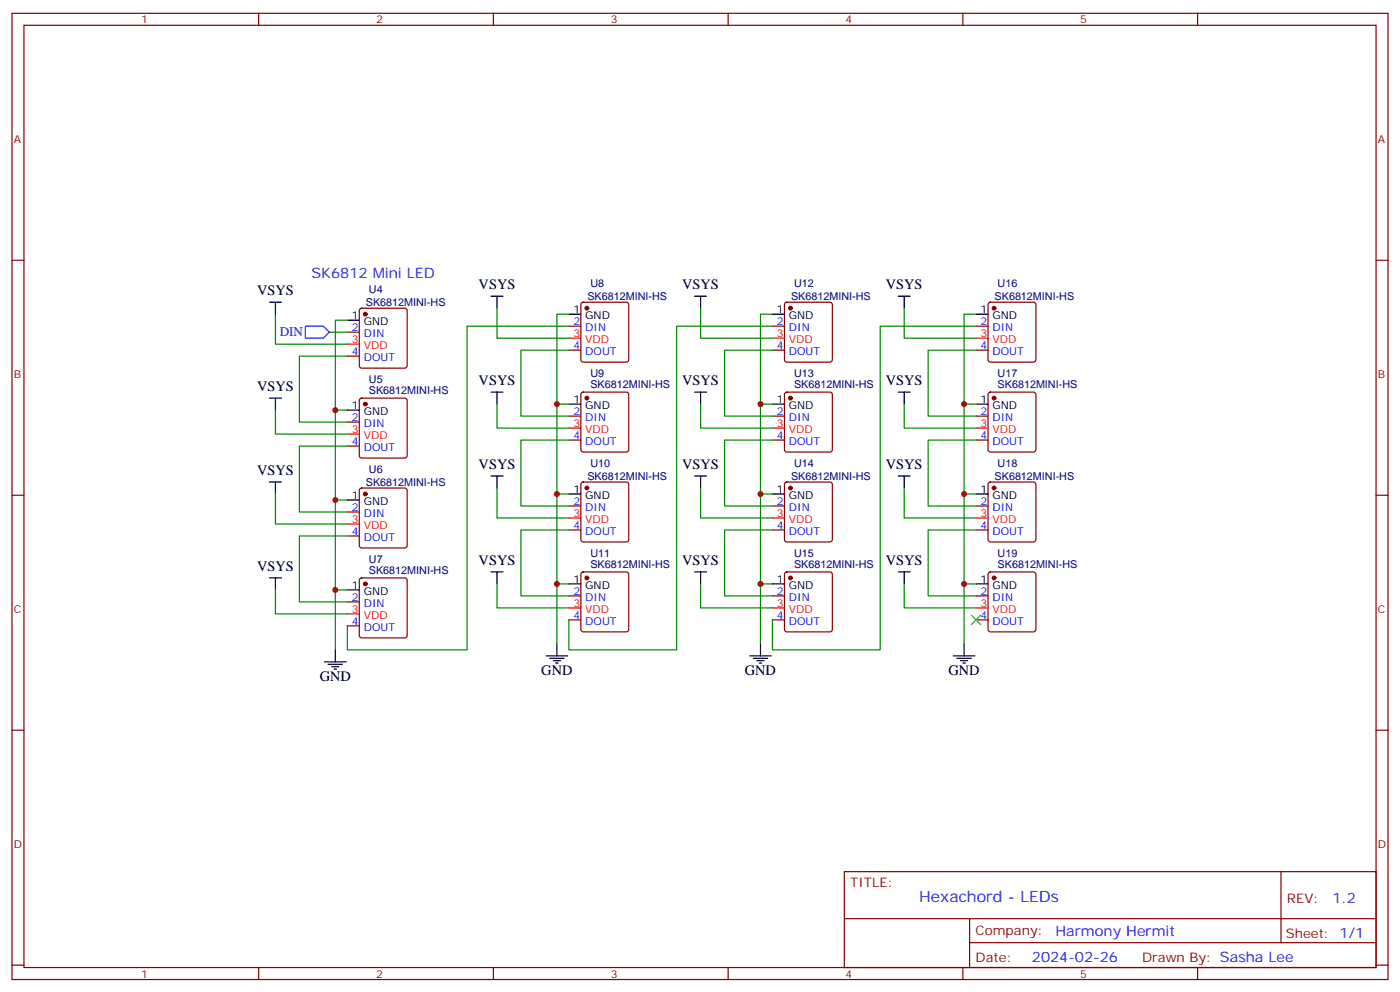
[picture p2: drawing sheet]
<svg xmlns="http://www.w3.org/2000/svg" width="412mm" height="292mm" viewBox="0 0 412 292" stroke-linecap="round" stroke-linejoin="round" font-family="sans-serif">
<g fill="none" stroke="#870000" stroke-width=".35">
<path d="M3.5 3.9h405.4v284.4h-405.4zM7.1 7.4h398.2v277.3h-398.2zM76.2 3.9v3.5M145.3 3.9v3.5M214.5 3.9v3.5M283.6 3.9v3.5M352.8 3.9v3.5M3.5 76.6h3.6M405.3 76.6h3.6M102.3 97.8h3.5M106.1 90.9l.4-.2h12.7l.5 .2 .2 .5v16.2l-.2 .5-.5 .2h-12.7l-.5-.2-.2-.5v-16.2zM167.6 96h3.5"/>
<path d="M171.3 89.1l.5-.2h12.7l.5 .2 .2 .5v16.3l-.2 .5-.5 .2h-12.7l-.5-.3-.2-.4v-16.3zM227.5 96h3.6M231.3 89.1l.5-.2h12.7l.5 .2 .2 .5v16.3l-.3 .5-.4 .2h-12.7l-.5-.3-.2-.4v-16.3zM287.5 96h3.5M291.3 89.1l.4-.2h12.7l.5 .2 .3 .5v16.3l-.3 .5-.5 .2h-12.7l-.5-.3-.2-.4v-16.3zM102.3 104.8h3.5M106.1 117.4l.4-.2h12.7l.5 .2 .2 .5v16.2l-.2 .5-.5 .2h-12.7l-.5-.2-.2-.5v-16.2zM167.6 103h3.5M171.3 115.6l.5-.2h12.7l.5 .2 .2 .5v16.2l-.2 .5-.5 .2h-12.7l-.5-.2-.2-.5v-16.2zM227.5 103h3.6M231.3 115.6l.5-.2h12.7l.5 .2 .2 .5v16.2l-.3 .5-.4 .2h-12.7l-.5-.2-.2-.5v-16.2zM287.5 103h3.5"/>
<path d="M291.3 115.6l.4-.2h12.7l.5 .2 .3 .5v16.2l-.3 .5-.5 .2h-12.7l-.5-.2-.2-.5v-16.2zM102.3 124.2h3.5M102.3 131.3h3.5M167.6 122.4h3.5M167.6 129.5h3.5M227.5 122.4h3.6M227.5 129.5h3.6M287.5 122.4h3.5M287.5 129.5h3.5M3.5 145.7h3.6M102.3 150.7h3.5M102.3 157.7h3.5"/>
<path d="M106.1 143.8l.4-.2h12.7l.5 .2 .2 .5v16.2l-.2 .5-.5 .3h-12.7l-.5-.3-.2-.5v-16.2zM167.6 148.9h3.5M167.6 156h3.5M171.3 142.1l.5-.2h12.7l.5 .2 .2 .5v16.2l-.2 .5-.5 .2h-12.7l-.5-.2-.2-.5v-16.2zM227.5 148.9h3.6M227.5 156h3.6M231.3 142.1l.5-.2h12.7l.5 .2 .2 .5v16.2l-.3 .5-.4 .2h-12.7l-.5-.2-.2-.5v-16.2zM287.5 148.9h3.5M287.5 156h3.5M291.3 142.1l.4-.2h12.7l.5 .2 .3 .5v16.2l-.3 .5-.5 .2h-12.7l-.5-.2-.2-.5v-16.2zM405.3 145.7h3.6M102.3 177.1h3.5"/>
<path d="M106.1 170.3l.4-.2h12.7l.5 .2 .2 .5v16.2l-.2 .5-.5 .2h-12.7l-.5-.2-.2-.5v-16.2zM167.6 175.4h3.5M171.3 168.5l.5-.2h12.7l.5 .2 .2 .5v16.2l-.2 .5-.5 .2h-12.7l-.5-.2-.2-.5v-16.2zM227.5 175.4h3.6M231.3 168.5l.5-.2h12.7l.5 .2 .2 .5v16.2l-.3 .5-.4 .2h-12.7l-.5-.2-.2-.5v-16.2zM287.5 175.4h3.5M291.3 168.5l.4-.2h12.7l.5 .2 .3 .5v16.2l-.3 .5-.5 .2h-12.7l-.5-.2-.2-.5v-16.2zM102.3 184.2h3.5M167.6 182.4h3.5M227.5 182.4h3.6M287.5 182.4h3.5M3.5 214.9h3.6"/>
<path d="M405.3 214.9h3.6M248.7 256.5h156.6v28.2h-156.6zM377.3 256.5v20.9M248.7 270.4h156.5M285.6 277.4h119.6M285.6 270.4v14.1M3.5 284h3.6M76.2 284.7v3.6M145.3 284.7v3.6M214.5 284.7v3.6M283.6 284.7v3.6M352.8 284.7v3.6"/>
<path d="M405.3 284h3.6"/>
</g>
<g fill="none" stroke="#008700" stroke-width=".35">
<path d="M81.1 92.5v8.8h21.2M97 97.8h5.3M102.3 94.2h-3.5v26.5M146.4 90.7v8.8h21.2M167.6 92.5h-3.6v26.4M167.6 96h-30v95.2h-35.3v-7M206.4 90.7v8.8h21.1M227.5 92.5h-3.5v26.4M227.5 96h-28.2v95.2h-31.7v-8.8M266.3 90.7v8.8h21.2M287.5 92.5h-3.5v26.4M287.5 96h-28.2v95.2h-31.8v-8.8"/>
<path d="M102.3 104.8h-14.1v19.4h14.1M146.4 118.9v7.1h21.2M167.6 103h-14.1v19.4h14.1M167.6 118.9h-3.6v26.5M206.4 118.9v7.1h21.1M227.5 103h-14.1v19.4h14.1M227.5 118.9h-3.5v26.5M266.3 118.9v7.1h21.2M287.5 103h-14.1v19.4h14.1M287.5 118.9h-3.5v26.5M81.1 120.7v7h21.2M102.3 131.3h-14.1v19.4h14.1"/>
<path d="M102.3 120.7h-3.5v26.4M167.6 129.5h-14.1v19.4h14.1M227.5 129.5h-14.1v19.4h14.1M287.5 129.5h-14.1v19.4h14.1M81.1 145.4v8.8h21.2M102.3 147.1h-3.5v26.5M102.3 157.7h-14.1v19.4h14.1M146.4 143.6v8.8h21.2M167.6 156h-14.1v19.4h14.1M167.6 145.4h-3.6v26.4M206.4 143.6v8.8h21.1M227.5 156h-14.1v19.4h14.1"/>
<path d="M227.5 145.4h-3.5v26.4M266.3 143.6v8.8h21.2M287.5 156h-14.1v19.4h14.1M287.5 145.4h-3.5v26.4M81.1 173.6v7.1h21.2M102.3 173.6h-3.5v17.6M146.4 171.8v7.1h21.2M167.6 171.8h-3.6v17.7M206.4 171.8v7.1h21.1M227.5 171.8h-3.5v17.7M266.3 171.8v7.1h21.2M287.5 171.8h-3.5v17.7"/>
</g>
<g fill="#870000" stroke="#870000" stroke-width=".35">
<circle cx="292.8" cy="90.7" r=".53"/>
<circle cx="292.8" cy="117.2" r=".53"/>
<circle cx="292.8" cy="170.1" r=".53"/>
<circle cx="292.8" cy="143.6" r=".53"/>
<circle cx="232.8" cy="90.7" r=".53"/>
<circle cx="232.8" cy="117.2" r=".53"/>
<circle cx="232.8" cy="170.1" r=".53"/>
<circle cx="232.8" cy="143.6" r=".53"/>
<circle cx="172.9" cy="90.7" r=".53"/>
<circle cx="172.9" cy="117.2" r=".53"/>
<circle cx="172.9" cy="170.1" r=".53"/>
<circle cx="172.9" cy="143.6" r=".53"/>
<circle cx="107.6" cy="145.4" r=".53"/>
<circle cx="107.6" cy="171.8" r=".53"/>
<circle cx="107.6" cy="118.9" r=".53"/>
<circle cx="107.6" cy="92.5" r=".53"/>
</g>
<g fill="none" stroke="#000" stroke-width=".35">
<path d="M79.4 88.9h3.5M81.1 88.9v3.6M102.3 94.2h3.5M144.6 87.2h3.6M146.4 87.2v3.5M167.6 92.5h3.5M204.6 87.2h3.5M206.4 87.2v3.5M227.5 92.5h3.6M264.6 87.2h3.5M266.3 87.2v3.5M287.5 92.5h3.5"/>
<path d="M79.4 117.2h3.5M81.1 117.2v3.5M144.6 115.4h3.6M146.4 115.4v3.5M167.6 118.9h3.5M204.6 115.4h3.5M206.4 115.4v3.5M227.5 118.9h3.6M264.6 115.4h3.5M266.3 115.4v3.5M287.5 118.9h3.5M102.3 120.7h3.5"/>
<path d="M79.4 141.9h3.5M81.1 141.9v3.5M102.3 147.1h3.5M144.6 140.1h3.6M146.4 140.1v3.5M167.6 145.4h3.5M204.6 140.1h3.5M206.4 140.1v3.5M227.5 145.4h3.6M264.6 140.1h3.5M266.3 140.1v3.5M287.5 145.4h3.5"/>
<path d="M79.4 170.1h3.5M81.1 170.1v3.5M102.3 173.6h3.5M144.6 168.3h3.6M146.4 168.3v3.5M167.6 171.8h3.5M204.6 168.3h3.5M206.4 168.3v3.5M227.5 171.8h3.6M264.6 168.3h3.5M266.3 168.3v3.5M287.5 171.8h3.5"/>
<path d="M95.6 194.8h6.4M96.7 195.5h4.2M97.7 196.2h2.1M98.4 196.9h.7M98.8 191.2v3.6M160.9 193h6.3M161.9 193.7h4.3M163 194.4h2.1M163.7 195.1h.7M164 189.5v3.5M220.8 193h6.4M221.9 193.7h4.2"/>
<path d="M223 194.4h2.1M223.7 195.1h.7M224 189.5v3.5M280.8 193h6.4M281.9 193.7h4.2M282.9 194.4h2.1M283.6 195.1h.7M284 189.5v3.5"/>
</g>
<g fill="none" stroke="#f00" stroke-width=".35">
<path d="M167.6 99.5h3.5M227.5 99.5h3.6M287.5 99.5h3.5M102.3 101.3h3.5M102.3 127.7h3.5M167.6 126h3.5M227.5 126h3.6M287.5 126h3.5M102.3 154.2h3.5M167.6 152.4h3.5M227.5 152.4h3.6M287.5 152.4h3.5"/>
<path d="M167.6 178.9h3.5M227.5 178.9h3.6M287.5 178.9h3.5M102.3 180.7h3.5"/>
</g>
<path d="M90 96h5.2l1.8 1.8-1.8 1.7h-5.2z" fill="none" stroke="#00f" stroke-width=".35"/>
<path d="M286.1 181l2.8 2.8M288.9 181l-2.8 2.8" fill="none" stroke="#3c3" stroke-width=".35"/>
<g fill="#c00">
<circle cx="284" cy="118.9" r=".88"/>
<circle cx="284" cy="171.8" r=".88"/>
<circle cx="284" cy="145.4" r=".88"/>
<circle cx="224" cy="118.9" r=".88"/>
<circle cx="224" cy="171.8" r=".88"/>
<circle cx="224" cy="145.4" r=".88"/>
<circle cx="164" cy="118.9" r=".88"/>
<circle cx="164" cy="171.8" r=".88"/>
<circle cx="164" cy="145.4" r=".88"/>
<circle cx="98.8" cy="147.1" r=".88"/>
<circle cx="98.8" cy="173.6" r=".88"/>
<circle cx="98.8" cy="120.7" r=".88"/>
</g>
<text font-size="4.6" fill="#00f" x="270.8" y="265.5">Hexachord - LEDs</text>
<g font-size="4.2" fill="#00f">
<text x="91.7" y="81.9">SK6812 Mini LED</text>
<text x="392.5" y="265.8">1.2</text>
<text x="310.9" y="275.3">Harmony Hermit</text>
<text x="304" y="283.1">2024-02-26</text>
</g>
<g font-size="4.2">
<text x="75.7" y="86.9">VSYS</text>
<text x="141" y="85.1">VSYS</text>
<text x="201" y="85.1">VSYS</text>
<text x="260.9" y="85.1">VSYS</text>
<text x="141" y="113.3">VSYS</text>
<text x="201" y="113.3">VSYS</text>
<text x="260.9" y="113.3">VSYS</text>
<text x="75.7" y="115.1">VSYS</text>
<text x="75.7" y="139.8">VSYS</text>
<text x="141" y="138">VSYS</text>
<text x="201" y="138">VSYS</text>
<text x="260.9" y="138">VSYS</text>
<text x="141" y="166.3">VSYS</text>
<text x="201" y="166.3">VSYS</text>
<text x="260.9" y="166.3">VSYS</text>
<text x="75.7" y="168">VSYS</text>
<text x="94.2" y="200.4">GND</text>
<text x="159.5" y="198.6">GND</text>
<text x="219.4" y="198.6">GND</text>
<text x="279.4" y="198.6">GND</text>
</g>
<text font-size="3.9" fill="#00f" x="82.4" y="99">DIN</text>
<g font-size="3.9" fill="#800">
<text x="250.5" y="261.1">TITLE:</text>
<text x="379.1" y="265.8">REV:</text>
<text x="287.4" y="275.3">Company:</text>
<text x="378.7" y="275.9">Sheet: 1/1</text>
<text x="287.4" y="283">Date:</text>
<text x="336.4" y="283.1">Drawn By: Sasha Lee</text>
</g>
<g font-size="3.2" fill="#800">
<text x="41.6" y="6.9">1</text>
<text x="110.8" y="6.9">2</text>
<text x="179.9" y="6.9">3</text>
<text x="249.1" y="6.9">4</text>
<text x="318.2" y="6.9">5</text>
<text x="4.1" y="42">A</text>
<text x="405.9" y="42">A</text>
<text x="4.1" y="111.2">B</text>
<text x="405.9" y="111.2">B</text>
<text x="4.1" y="180.3">C</text>
<text x="405.9" y="180.3">C</text>
<text x="4.1" y="249.4">D</text>
<text x="405.9" y="249.4">D</text>
<text x="41.6" y="287.7">1</text>
<text x="110.8" y="287.7">2</text>
<text x="179.9" y="287.7">3</text>
<text x="249.1" y="287.7">4</text>
<text x="318.2" y="287.7">5</text>
</g>
<g font-size="3.2" fill="#000080">
<text x="108.7" y="86.3">U4</text>
<text x="173" y="88.3">SK6812MINI-HS</text>
<text x="173.9" y="84.5">U8</text>
<text x="233" y="88.3">SK6812MINI-HS</text>
<text x="233.9" y="84.5">U12</text>
<text x="293" y="88.3">SK6812MINI-HS</text>
<text x="293.9" y="84.5">U16</text>
<text x="107.8" y="90">SK6812MINI-HS</text>
<text x="108.7" y="112.7">U5</text>
<text x="173.9" y="111">U9</text>
<text x="233.9" y="111">U13</text>
<text x="293.9" y="111">U17</text>
<text x="108.7" y="115.9">SK6812MINI-HS</text>
<text x="173.9" y="114.2">SK6812MINI-HS</text>
<text x="233.9" y="114.2">SK6812MINI-HS</text>
<text x="293.9" y="114.2">SK6812MINI-HS</text>
<text x="173.9" y="137.4">U10</text>
<text x="233.9" y="137.4">U14</text>
<text x="293.9" y="137.4">U18</text>
<text x="107.8" y="143">SK6812MINI-HS</text>
<text x="108.7" y="139.2">U6</text>
<text x="173" y="141.2">SK6812MINI-HS</text>
<text x="233" y="141.2">SK6812MINI-HS</text>
<text x="293" y="141.2">SK6812MINI-HS</text>
<text x="108.7" y="165.7">U7</text>
<text x="173.9" y="167.1">SK6812MINI-HS</text>
<text x="173.9" y="163.9">U11</text>
<text x="233.9" y="167.1">SK6812MINI-HS</text>
<text x="233.9" y="163.9">U15</text>
<text x="293.9" y="167.1">SK6812MINI-HS</text>
<text x="293.9" y="163.9">U19</text>
<text x="108.7" y="168.8">SK6812MINI-HS</text>
</g>
<g font-size="3.2">
<text x="103.6" y="93.9">1</text>
<text x="107.1" y="95.6">GND</text>
<text x="168.9" y="92.1">1</text>
<text x="172.4" y="93.9">GND</text>
<text x="228.9" y="92.1">1</text>
<text x="232.4" y="93.9">GND</text>
<text x="288.8" y="92.1">1</text>
<text x="292.3" y="93.9">GND</text>
<text x="168.9" y="118.6">1</text>
<text x="228.9" y="118.6">1</text>
<text x="288.8" y="118.6">1</text>
<text x="103.6" y="120.3">1</text>
<text x="107.1" y="122.1">GND</text>
<text x="172.4" y="120.3">GND</text>
<text x="232.4" y="120.3">GND</text>
<text x="292.3" y="120.3">GND</text>
<text x="103.6" y="146.8">1</text>
<text x="107.1" y="148.6">GND</text>
<text x="168.9" y="145">1</text>
<text x="172.4" y="146.8">GND</text>
<text x="228.9" y="145">1</text>
<text x="232.4" y="146.8">GND</text>
<text x="288.8" y="145">1</text>
<text x="292.3" y="146.8">GND</text>
<text x="103.6" y="173.2">1</text>
<text x="168.9" y="171.5">1</text>
<text x="172.4" y="173.2">GND</text>
<text x="228.9" y="171.5">1</text>
<text x="232.4" y="173.2">GND</text>
<text x="288.8" y="171.5">1</text>
<text x="292.3" y="173.2">GND</text>
<text x="107.1" y="175">GND</text>
</g>
<g font-size="3.2" fill="#00f">
<text x="168.9" y="95.6">2</text>
<text x="228.9" y="95.6">2</text>
<text x="288.8" y="95.6">2</text>
<text x="103.6" y="97.4">2</text>
<text x="107.1" y="99.2">DIN</text>
<text x="172.4" y="97.4">DIN</text>
<text x="232.4" y="97.4">DIN</text>
<text x="292.3" y="97.4">DIN</text>
<text x="103.6" y="104.5">4</text>
<text x="107.1" y="106.2">DOUT</text>
<text x="168.9" y="102.7">4</text>
<text x="172.4" y="104.5">DOUT</text>
<text x="228.9" y="102.7">4</text>
<text x="232.4" y="104.5">DOUT</text>
<text x="288.8" y="102.7">4</text>
<text x="292.3" y="104.5">DOUT</text>
<text x="103.6" y="123.9">2</text>
<text x="107.1" y="125.6">DIN</text>
<text x="168.9" y="122.1">2</text>
<text x="172.4" y="123.9">DIN</text>
<text x="228.9" y="122.1">2</text>
<text x="232.4" y="123.9">DIN</text>
<text x="288.8" y="122.1">2</text>
<text x="292.3" y="123.9">DIN</text>
<text x="103.6" y="130.9">4</text>
<text x="168.9" y="129.2">4</text>
<text x="172.4" y="130.9">DOUT</text>
<text x="228.9" y="129.2">4</text>
<text x="232.4" y="130.9">DOUT</text>
<text x="288.8" y="129.2">4</text>
<text x="292.3" y="130.9">DOUT</text>
<text x="107.1" y="132.7">DOUT</text>
<text x="168.9" y="148.6">2</text>
<text x="228.9" y="148.6">2</text>
<text x="288.8" y="148.6">2</text>
<text x="103.6" y="150.3">2</text>
<text x="107.1" y="152.1">DIN</text>
<text x="168.9" y="155.6">4</text>
<text x="172.4" y="150.3">DIN</text>
<text x="228.9" y="155.6">4</text>
<text x="232.4" y="150.3">DIN</text>
<text x="288.8" y="155.6">4</text>
<text x="292.3" y="150.3">DIN</text>
<text x="103.6" y="157.4">4</text>
<text x="107.1" y="159.1">DOUT</text>
<text x="172.4" y="157.4">DOUT</text>
<text x="232.4" y="157.4">DOUT</text>
<text x="292.3" y="157.4">DOUT</text>
<text x="103.6" y="176.8">2</text>
<text x="107.1" y="178.5">DIN</text>
<text x="168.9" y="175">2</text>
<text x="172.4" y="176.8">DIN</text>
<text x="228.9" y="175">2</text>
<text x="232.4" y="176.8">DIN</text>
<text x="288.8" y="175">2</text>
<text x="292.3" y="176.8">DIN</text>
<text x="103.6" y="183.8">4</text>
<text x="107.1" y="185.6">DOUT</text>
<text x="168.9" y="182.1">4</text>
<text x="172.4" y="183.8">DOUT</text>
<text x="228.9" y="182.1">4</text>
<text x="232.4" y="183.8">DOUT</text>
<text x="288.8" y="182.1">4</text>
<text x="292.3" y="183.8">DOUT</text>
</g>
<g font-size="3.2" fill="#f00">
<text x="103.6" y="100.9">3</text>
<text x="168.9" y="99.2">3</text>
<text x="172.4" y="100.9">VDD</text>
<text x="228.9" y="99.2">3</text>
<text x="232.4" y="100.9">VDD</text>
<text x="288.8" y="99.2">3</text>
<text x="292.3" y="100.9">VDD</text>
<text x="107.1" y="102.7">VDD</text>
<text x="168.9" y="125.6">3</text>
<text x="228.9" y="125.6">3</text>
<text x="288.8" y="125.6">3</text>
<text x="103.6" y="127.4">3</text>
<text x="107.1" y="129.2">VDD</text>
<text x="172.4" y="127.4">VDD</text>
<text x="232.4" y="127.4">VDD</text>
<text x="292.3" y="127.4">VDD</text>
<text x="103.6" y="153.8">3</text>
<text x="107.1" y="155.6">VDD</text>
<text x="168.9" y="152.1">3</text>
<text x="172.4" y="153.8">VDD</text>
<text x="228.9" y="152.1">3</text>
<text x="232.4" y="153.8">VDD</text>
<text x="288.8" y="152.1">3</text>
<text x="292.3" y="153.8">VDD</text>
<text x="168.9" y="178.5">3</text>
<text x="228.9" y="178.5">3</text>
<text x="288.8" y="178.5">3</text>
<text x="103.6" y="180.3">3</text>
<text x="107.1" y="182.1">VDD</text>
<text x="172.4" y="180.3">VDD</text>
<text x="232.4" y="180.3">VDD</text>
<text x="292.3" y="180.3">VDD</text>
</g>
</svg>
